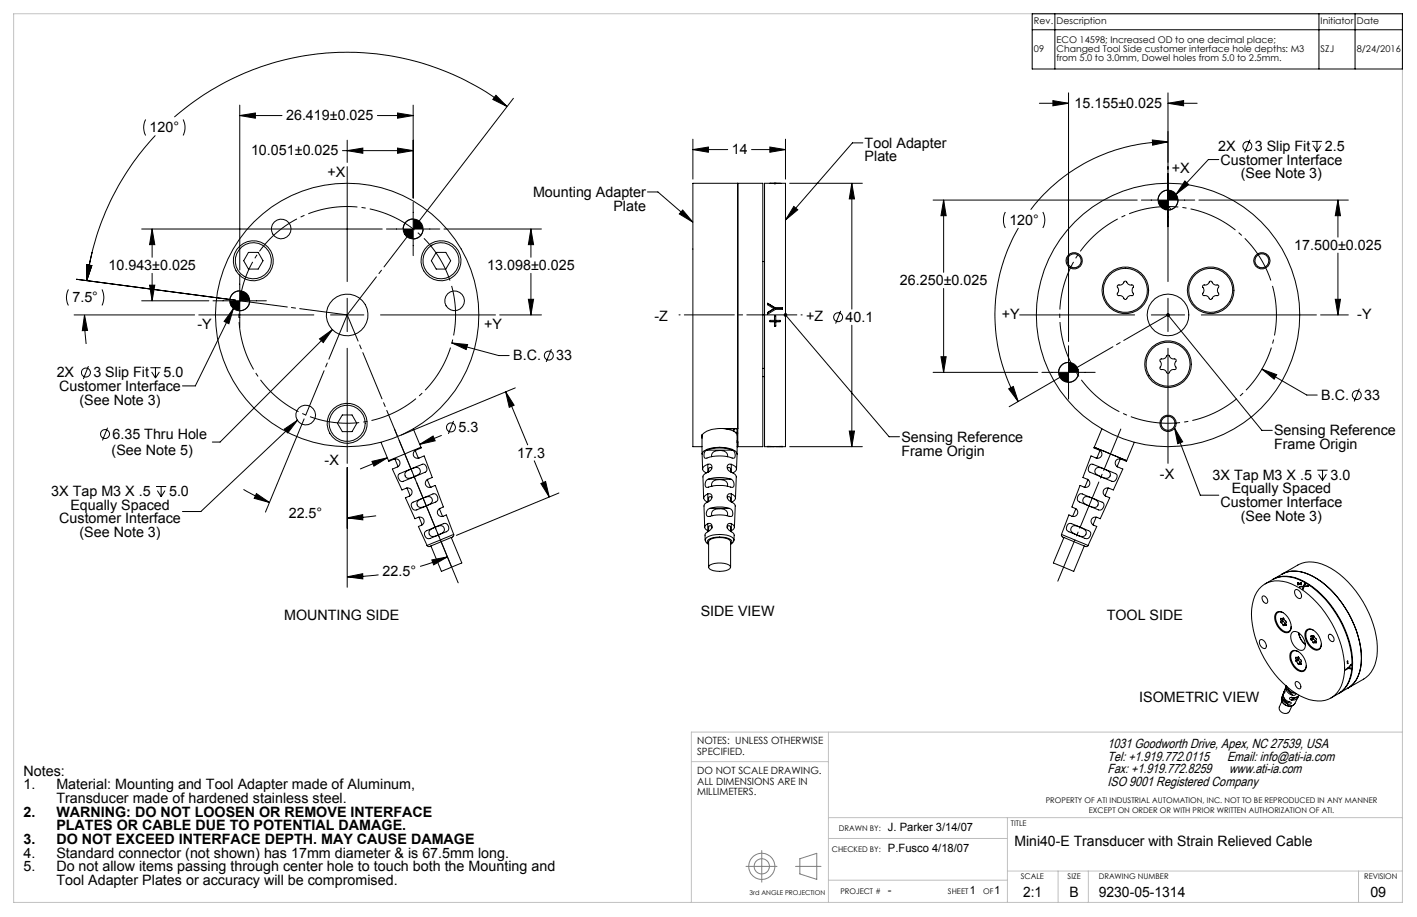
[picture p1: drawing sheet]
<svg xmlns="http://www.w3.org/2000/svg" width="432mm" height="279mm" viewBox="0 0 432 279" stroke-linecap="round" stroke-linejoin="round" font-family="sans-serif">
<g fill="none" stroke="#808080" stroke-width=".3">
<path d="M232.1 259.2v9.6M227.3 264h9.5M242.4 264h7.8M243.7 261.7l5.2-1.7v7.9l-5.2-1.6z"/>
<circle cx="232.1" cy="264" r="4"/>
<circle cx="232.1" cy="264" r="2.31"/>
</g>
<path d="M4.2 4.2h423.2v270.8h-423.2zM210.7 232.1h41.7M252.4 223.1v51.9M427.4 223.1h-216.7v51.9M252.4 249.1h175M252.4 255.5h54.6M307 249.1v25.9M252.4 268.2h54.6M307 265.4h120.4M322.4 265.4v9.6M331.6 265.4v9.6M414 265.4v9.6" fill="none" stroke="#c0c0c0" stroke-width=".3"/>
<g fill="none" stroke="#000" stroke-width=".3">
<path d="M314.5 4.2h112.9v16.8h-112.9zM314.5 9.1h112.9M321.5 4.2v16.8M401.9 4.2v16.8M412.9 4.2v16.8M44.4 36.4l-.6 2.3 .2 1.7 .4 .9M55.8 36.4l.6 1.9-.1 1.7-.5 1.3M73.1 35.2l4.7-.8v1.6zM73.1 32v50.3M73.1 35.2h12.8M115 35.2h10.9M121.1 34.4l4.8 .8-4.8 .8z"/>
<path d="M125.9 32v28.4M151.1 29l3.4 3.5-4.3-2.2zM154.5 32.5a80 80 0 0 0-101.4 3.2M156.5 30l-29.9 38.8M316.7 31.5h8.9M320.9 30.7l4.7 .8-4.7 .7zM325.6 28.3v75.8M355.9 31.5l4.8-.8v1.5zM355.9 28.3v57.5M355.9 31.5h8.9M47.3 41.3a79.9 79.9 0 0 0-20.9 44.2M104.4 45.9h21.5"/>
<path d="M105.8 45.9l4.8-.8v1.6zM105.8 42.7v6.8M105.8 50.8v35M121.1 45.1l4.8 .8-4.8 .8zM197.3 58.5h3.2l10.6 9.2M211.1 45.6l4.8-.8v1.6zM211.1 42.4v12.2M211.1 45.6h10.7M229 45.6h10.4M233 55.8h6.4v80.3h-6.4zM234.6 55.9h.1M234.6 55.9h1.3"/>
<path d="M234.6 44.8l4.8 .8-4.8 .8zM235.9 55.8v.1M235.9 55.9h.4M235.9 55.9h.1M236.3 55.8v.1M236.3 55.9h.1M236.3 55.9h1.4M237.7 55.9h.1M239.4 42.4v12.2M240.6 55.8h22.2M259.6 55.8l.8 4.8h-1.6zM259.6 55.8v38.4"/>
<path d="M262.9 43.5h-3.1l-20.4 23.5M351.2 42.7l4.7 .5-4.7 1zM355.9 57.9a3.1 3.1 0 0 0-3 3.1M355.9 43.2a52.7 52.7 0 0 0-41.8 20.7M361.1 55.1l1.1 1.1-3.8 3zM371.4 48.6h-3.2l-9.8 10.6M380.9 42.6l-1.6 3.9M399.8 43.1h3.1M400.2 44.3l1.1 1.9M401.3 43.1v3.1M402.5 44.3l-1.2 1.9M28.1 76.8l-1.7 8.7"/>
<path d="M43.2 69.8h73.3M46.4 69.8l.8 4.7h-1.6zM46.4 69.8v8.6M75.7 76.9h3l1.5 2.5-1.5 2.6h-3l-1.4-2.6zM117.8 69.8h16.2M125.9 66.7a3.1 3.1 0 0 0-3.1 3.1M125.9 61.6v16.3M128.9 69.8a3.1 3.1 0 0 1-3 3M132.9 76.9h3l1.4 2.5-1.4 2.6h-3l-1.5-2.6zM135.3 69.8h29.7M161.8 69.8l.8 4.7h-1.6zM161.8 69.8v8.6"/>
<path d="M208 64l3.1 3.7-4.1-2.5zM232.4 79.7h.6M241.9 62.9l1.2 1-3.7 3.1zM284.3 61h62.2M287.5 61l.8 4.7h-1.6zM287.5 61v22M306.4 64.6l-.6 1.9v1.4l.6 1.6M310.3 69.5a52.6 52.6 0 0 0 0 52.8M317.8 64.6l.6 2.3-.2 1.6-.4 1M347.8 61h16.3M355.2 63.9a.77 .77 0 0 1 .7-.9 .77 .77 0 0 1 .8 .9M359 61a3 3 0 0 1-3.1 3"/>
<path d="M365.3 61h45.6M407.7 61l.8 4.7h-1.6zM407.7 61v11.2M407.7 77.1v18.9M20.8 88.2l-.6 2.3 .3 1.6 .3 1M22.6 96h36.7M23.3 85.1l48.5 6.4M25.8 96l.9 4.7-1.6 .1zM25.8 96l.4 8.8M26.4 80.7l1.6 .2-1.6 4.6zM31.1 88.2l.5 2.3-.5 2.6M43.2 91.7h20.4"/>
<path d="M45.6 86.9h1.6l-.8 4.8zM46.4 83.3v8.4M60.6 96h35M64.9 91.7h16.3M71.1 94l-1.4 4.6-1.4-.7zM71.1 94l-11.6 23.6h-3.9M73.1 88.6a3.1 3.1 0 0 0-3.1 3.1M73.1 83.5v16.3M76.1 91.7a3.1 3.1 0 0 1-3 3M100.7 96h10.2M105.8 90.9v10.1M116 96h35"/>
<path d="M152.3 96h12.7M161 91.2h1.6l-.8 4.8zM161.8 83.3v12.7M232.4 95.9h.6M235.8 94.1h.1M236 98h-1.4v-.4h1.4v-1.4h.4v1.4h1.3v.4h-1.3M236 98v1.3h.4v-1.3M236 98h.1M236.3 93.8h2.1v.5h-2.1l-2.4 1.4v-.5l1.9-1.1M236.3 93.9l-2.4-1.5v.5l1.9 1.2M236.3 93.8v.1M236.4 98h.1"/>
<path d="M238.9 96h1M239 95.6l.7 .7M239.4 95.5v.9M239.4 96l31.5 37.1h3.2M239.7 95.6l-.7 .7M256.2 94.7l-1.6 3.9M259.6 99.1v37M287.5 87.9v25.6M310.7 96h35.1M340.6 87l.3-.2a1.5 1.5 0 0 0 1.8-1.1 .69 .69 0 0 1 .9 .7l.6 .4a.96 .96 0 0 1 1.2 .4v.3a1.89 1.89 0 0 0 0 2.2 .96 .96 0 0 1-1.2 .4l-.5 .3a.97 .97 0 0 1-.9 .8l-.3-.1a1.55 1.55 0 0 0-1.8-1.1 .63 .63 0 0 1 .1-1.1l.1-.7a.96 .96 0 0 1-.3-1.2zM350.8 96h10.2M355.6 95.6l.7 .7"/>
<path d="M355.9 90.9v10.1M355.9 96l28.6 35.1h3.2M356.3 95.6l-.7 .7M366.1 96h35M366.5 87.1l.4-.3a1.5 1.5 0 0 0 1.8-1.1 .69 .69 0 0 1 .9 .7l.6 .4a.96 .96 0 0 1 1.2 .4v.3a1.89 1.89 0 0 0 0 2.2 .96 .96 0 0 1-1.2 .4l-.5 .3a.97 .97 0 0 1-.9 .8l-.3-.1a1.55 1.55 0 0 0-1.8-1.1 .63 .63 0 0 1 .1-1.1l.1-.5zM402.4 96h8.5M406.9 91.2h1.6l-.8 4.8zM27 111.5l-1.6 4M45.8 112h3.2M46.2 113.3l1.2 1.9M47.4 112v3.2M48.6 113.3l-1.2 1.9"/>
<path d="M97.4 103.3l3.9-2.9-2.8 4zM101.3 100.4l-34.2 34.3h-2.4M105.8 106.1v35.1M137.7 104.5l4.8 .5-.4 1.5zM137.7 104.5l14.3 3.8h3.2M154.1 119.4l2.6 4.1-1.5 .6zM154.1 119.4l6.7 16.1M157 118.2l-34.7 14.3M168 106.4l-1.6 3.9M232.4 114.8h.6M232.4 112.3h.6M284.3 113.5h31.9"/>
<path d="M286.7 108.7h1.6l-.8 4.8zM307.4 118.5l1.4-.7 1.5 4.5zM317.5 113.5h16.2M324.5 114.1l-17 9.8M325.6 110.4a3.1 3.1 0 0 0-3 3.1M325.6 105.3v16.3M327.8 111.3a.76 .76 0 0 0-.4 1.1 .76 .76 0 0 0 1.1 .2M328.6 113.5a3 3 0 0 1-3 3M353.6 109.5l.2-.1a1.75 1.75 0 0 0 2-1.2 1.06 1.06 0 0 1 1 .9l.6 .3a.67 .67 0 0 1 1 .2 .67 .67 0 0 1-.3 .9l-.1 .7a1.09 1.09 0 0 1 .3 1.3l-.3 .1a1.5 1.5 0 0 0-1.8 1.1 .69 .69 0 0 1-1-.6l-.5-.5a1.01 1.01 0 0 1-1.3-.3l.1-.3a1.76 1.76 0 0 0-.1-2.3zM355.9 106.1v35.1M384.5 112.5l4.5 1.7-.7 1.3zM384.5 112.5l13.7 7.9h3.2"/>
<path d="M414.2 118.4l-1.5 3.9M32.8 130.3l-1.6 3.9M86.6 130.8l4-2.7-2.9 3.8zM90.6 128.1l-29.4 27.8h-5.6M92.7 127.6l-11.8 28.4M104.3 126.4h3l1.4 2.6-1.4 2.5h-3l-1.5-2.5zM116.1 134.8l2.3 5.6 9.9-4.1M118 139.5l-8.2 3.4M120.3 139.8l1 2.4M121.6 134.2l15.9 38.4M125.9 130.7l2.4 5.6M126.5 137.2l1 2.4"/>
<path d="M127.9 135.4l4.1-2.5 .6 1.4zM128.3 136.3v.2l-.9 .4a1.39 1.39 0 0 0-1.4 1.2 1.39 1.39 0 0 0 1 1.5l2.3-.7 2.4 6.6a2.24 2.24 0 0 0-2.1 2 1.6 1.6 0 0 0 2.7 .5l.3-.1 2.5 6.6a2.12 2.12 0 0 0-1.8 1.8 1.65 1.65 0 0 0 2.7 .6l2.3 5.9M134.5 132.7l-6.6 2.7M138.2 128.3l-1.6 3.9M213.7 132.6l.2 .5M213.9 136.1h-2.8v-80.3h21.3v80.3h-7.8M213.9 133.5l-.1-.7a5.9 5.9 0 0 1 5.5-2.2h5.5v-74.8v80.3v-1.3h-.2M214 132.5l-.1 5.8M215.3 137.2a1.63 1.63 0 0 0-.4 2.4 13.5 13.5 0 0 1 8.6 0 1.47 1.47 0 0 0-.3-2.4M215.3 137.2a11.9 11.9 0 0 1 7.9 0M215.3 137.2h7.9M216.9 139.2v-.6a2.85 2.85 0 0 1 4.6-.5l.2 1.1"/>
<path d="M220.2 130.6h.4a5.3 5.3 0 0 1 4 1.7v6M221.2 130.7h3.6M223.7 130.7v.7M223.7 130.7v.1M224.1 131.7h.5M224.3 131.9h.5M224.6 138.3l-.4-.8a10.4 10.4 0 0 0-9.9 0l-.4 .8 .2 4.6M224.6 131.7v.2h-.3M224.6 134.7h.2M224.6 138.3l-.2 4.6M224.6 130.7v1M224.6 134.2l.2 .3h-.2"/>
<path d="M224.8 131.9h.1M224.8 131.9l-.3 .3M233.9 136l1.9 .1M236 136.1h-2.1M236.4 136.1h2M238.4 136l-1.8 .1M240.6 136.1h22.2M258.8 131.3h1.6l-.8 4.8zM333.4 136.3l9.9 4.1zM333.4 136.3v.2a2.79 2.79 0 0 1 2.4 1.8 1.41 1.41 0 0 1-.9 1.3 1.41 1.41 0 0 1-1.6-.3l-.8-.4-2.5 6.6a2.16 2.16 0 0 1 2.1 2 1.55 1.55 0 0 1-2.7 .5l-.3-.1-2.5 6.6a1.92 1.92 0 0 1 1.8 2 1.64 1.64 0 0 1-2.7 .4l-2.2 5.9M335.2 137.2l-1 2.4M335.8 130.7l-2.4 5.6"/>
<path d="M341.4 139.8l-1 2.4M345.7 134.8l-2.4 5.6M357.9 130.5l2.5 4.1-1.5 .6zM357.9 130.5l7.9 20.4h5.6M47.6 148.2h3.1M47.9 149.5l1.2 1.8M49.1 148.2v3.1M50.3 149.5l-1.2 1.8M74.2 149.1l7.9 4M78.1 150.4l4 2.7-4.6-1.3zM105.8 157.8l4.7-1 .1 1.6zM105.8 142.5v36.4"/>
<path d="M113.3 140.6l4.7-1.1-4.1 2.5zM114.6 157.2l-4.4 .5-4.4 .1M118.4 140.3l.1 .2a2.46 2.46 0 0 1 3.2-.1 1.46 1.46 0 0 1-1.3 2.2l-.8 .3 2.9 6.4a2.23 2.23 0 0 1 2.9 0 1.38 1.38 0 0 1-1.2 2.1l-.7 .3 2.9 6.3a1.6 1.6 0 0 1 1.8-.4 1.6 1.6 0 0 1 1 1.5 2.28 2.28 0 0 1-1.7 1.3l2.6 5.8M121.4 144.6l7.3-3.1a1.36 1.36 0 0 1 1.4 1.2 1.36 1.36 0 0 1-1.3 1.5l-5.2 2.2a1.45 1.45 0 0 1-1.8-.1 1.45 1.45 0 0 1-.4-1.7zM123.7 143.8l1.5-.9a2.15 2.15 0 0 1 2.6-.1l.2 .3a1.19 1.19 0 0 1-.8 1.7 3.7 3.7 0 0 1-3.4 .7l-.4-1zM124 148.7l1 2.4M125.5 153.2l5.8-2.4a1.3 1.3 0 0 1 1.5-.2 1.44 1.44 0 0 1 .6 1.5 1.44 1.44 0 0 1-1.2 1.1l-4.6 1.9a1.42 1.42 0 0 1-1.8 0 1.42 1.42 0 0 1-.3-1.9zM127.4 152.6l.4-.3a4.7 4.7 0 0 1 3.4-.9l.4 .5a1.23 1.23 0 0 1-.7 1.8 4 4 0 0 1-3.4 .7l-.4-.7zM127.7 157.6l1 2.3M130.2 146.1l1 2.4M133.9 155l1 2.4M162.8 140.4l4.6 11"/>
<path d="M164.8 147.3l1.5-.6 1.1 4.7zM170.3 150.2l-31.2 12.9M215.7 141.5a1.03 1.03 0 0 1 1.3 .5 1.03 1.03 0 0 1-.5 1.3l-.8 .6M215.7 141.5a1.62 1.62 0 0 0-1.5 1.8l1 .8M215.7 143.9a1.86 1.86 0 0 0-1.5 1.4l.2 6.5M215.7 150.5a1.05 1.05 0 0 1 1.3 .6 1.05 1.05 0 0 1-.5 1.3l-.8 .6M215.7 150.5a1.19 1.19 0 0 0-1.2 .9 1.19 1.19 0 0 0 .7 1.4l.4 .2M215.7 153a1.41 1.41 0 0 0-1.2 1.2l.2 6.5M215.7 159.6a1 1 0 0 1 1.3 .4 1 1 0 0 1-.4 1.4l-1.7 1.3v1.8M215.7 159.6a1.06 1.06 0 0 0-1 1 1.06 1.06 0 0 0 1 1.1M215.7 141.5v2.4M215.7 150.5v2.5"/>
<path d="M215.7 159.6v2.1M215.8 146a1.58 1.58 0 0 0-.5 2.5 15.3 15.3 0 0 1 8.1-.1 1.7 1.7 0 0 0-.6-2.4M215.8 146a11.8 11.8 0 0 1 7 0M215.8 146h7M215.9 142.9v.9M216.3 154.9a1.5 1.5 0 0 0-.7 2.4l.4 .1a13 13 0 0 1 7-.1 1.57 1.57 0 0 0-.7-2.4M216.3 154.9a11 11 0 0 1 6 0M216.3 154.9h6M216.9 142.7l-.6-.3-.4 .5M216.9 151.7l-.3-.4-.6 .2-.1 1.3M221.5 157.1l.1-.1a1.73 1.73 0 0 0-2.3-2 2.04 2.04 0 0 0-2.4 1.4l.1 .8M221.6 151.7l.3-.4 .5 .1 .2 .4v1"/>
<path d="M221.6 148.1l.1-.9a2.78 2.78 0 0 0-3.5-1 1.41 1.41 0 0 0-1.2 2M221.7 142.8l.4-.4 .5 .5M222.6 142.9v.9M222.8 141.5a1.07 1.07 0 0 0-1.2 .6 1.07 1.07 0 0 0 .5 1.4l.7 .4M222.8 143.9a1.85 1.85 0 0 1 1.6 1.4l-.3 6.5M222.8 141.5a1.62 1.62 0 0 1 1.5 1.8l-1 .8M222.8 150.5a1.06 1.06 0 0 0-1.2 .6 1.06 1.06 0 0 0 .5 1.4l.7 .5M222.8 153a1.53 1.53 0 0 1 1.2 1.2l-.2 6.5M222.8 150.5a1.24 1.24 0 0 1 1.3 1.2 1.24 1.24 0 0 1-1.2 1.3M222.8 159.6a1.01 1.01 0 0 0-1.2 .5 1.01 1.01 0 0 0 .4 1.3 2.92 2.92 0 0 1 1.7 1.7v1.4M222.8 159.6a1.06 1.06 0 0 1 1 1 1.06 1.06 0 0 1-1 1.1M222.8 141.5v2.4"/>
<path d="M222.8 150.5v2.5M222.8 159.6v2.1M325.5 159.7a1.33 1.33 0 0 1 1.7 .1l3.9 1.7a1.35 1.35 0 0 1 1.1 1.9 1.35 1.35 0 0 1-2.2 .4l-3.7-1.6a1.41 1.41 0 0 1-1.3-.9 1.41 1.41 0 0 1 .5-1.6zM327.9 155l-1.1 2.4M328.8 150.8l.2-.3a2.8 2.8 0 0 1 2.2 .6l4 1.7a1.35 1.35 0 0 1 1 1.9 1.35 1.35 0 0 1-2.1 .4l-4.5-1.9a1.38 1.38 0 0 1-1.3-.9 1.38 1.38 0 0 1 .5-1.5zM330.4 151.5a4.4 4.4 0 0 1 4.3 1.7l-.2 .9a1.25 1.25 0 0 1-1.6 .4 4.2 4.2 0 0 1-2.9-1.8v-.6zM331.5 146.1l-.9 2.4M332.3 141.5a2.81 2.81 0 0 1 2.3 .6l5.3 2.2a1.36 1.36 0 0 1 .1 1.9 1.36 1.36 0 0 1-1.9 .2l-5.2-2.2a1.34 1.34 0 0 1-1.3-1l.3-1.1zM334 157.6l-.9 2.3M334.1 142.7a3.9 3.9 0 0 1 4.2 1.4 1.24 1.24 0 0 1-.3 1.4 1.24 1.24 0 0 1-1.4 .2l-1-.4a2.15 2.15 0 0 1-2-1.8zM337.7 148.7l-1 2.4M343.3 140.3l-.1 .2a2.46 2.46 0 0 0-3.2-.1l-.2 .7a2.66 2.66 0 0 0 2.4 1.8l-2.9 6.4a2.35 2.35 0 0 0-2.9-.1 1.61 1.61 0 0 0 1.5 2.4l.3 .1-2.9 6.3a1.67 1.67 0 0 0-2.8 .8 2.11 2.11 0 0 0 1.7 1.6l-2.6 5.8"/>
<path d="M401.4 143.3h3.2M401.8 144.5l1.2 1.9M403 143.3v3.1M404.2 144.5l-1.2 1.9M105.8 175.8l4.7-1 .1 1.6zM115.4 175.2l-4.8 .4-4.8 .2M129.6 162l4.9-2.2a1.37 1.37 0 0 1 2.2 .6 1.37 1.37 0 0 1-1.3 1.8l-3.7 1.6a1.39 1.39 0 0 1-1.9 0 1.39 1.39 0 0 1-.2-1.8zM131 161.5l1.5-.8a2.14 2.14 0 0 1 2.6-.2l.2 .3a1.2 1.2 0 0 1-.8 1.7 3.7 3.7 0 0 1-3.3 .8l-.5-.7zM131.6 170.6l4.7-.9-4.1 2.4zM136.3 169.7l-8.3 2.9M137.5 163.8l3.2 7.7-5.7 2.4-.5 .2-3.2-7.8M138.3 162.8l-.1 .6-.4 .3-7 2.8-.7-.3"/>
<path d="M138.3 162.8l-8.2 3.4M214.9 164.5a2.43 2.43 0 0 1 2.2-1.4l2.2-.3a6.1 6.1 0 0 1 4.2 1.3l.2 .4M214.9 164.6l.5 .9 .5 .4M215.7 161.7l.2 .1M215.9 172.8v-7.7a1.41 1.41 0 0 1 1.5-1.1l.9-.2a4.5 4.5 0 0 1 4.3 1.2v7.8M215.9 160.7l.1-.3 .6-.2 .4 .7M215.9 165.7l-.4-.4a1.53 1.53 0 0 1 1.7-1.5l1-.1a5.2 5.2 0 0 1 4.8 1.2v.4l-.4 .4M215.9 160.6v1.3M216 172.5a6 6 0 0 1 6.5 0l.1 .4a4.3 4.3 0 0 1-4.3 1.1 2.57 2.57 0 0 1-2.4-1.1zM222.6 160.7l-.2-.4a.57 .57 0 0 0-.6 0 .57 .57 0 0 0-.2 .6M222.6 160.6v1.3M222.8 161.7l-.2 .1"/>
<path d="M223.7 164.5l-.1 .5-1 .9M323.5 162.8v.6l.5 .3 6.9 2.8 .7-.3M323.5 162.8l8.1 3.4M324.2 163.8l-3.2 7.7 5.7 2.4 .5 .2 3.2-7.8M326.7 160.4a3.8 3.8 0 0 1 4.2 1.4 1.22 1.22 0 0 1-.3 1.4 1.22 1.22 0 0 1-1.4 .2l-1-.4a2.18 2.18 0 0 1-1.9-1.7zM384.4 178.7a8.4 8.4 0 0 1 9.1-.8 29.3 29.3 0 0 1 14.7 17.2 20.2 20.2 0 0 1 .5 13.9 7.5 7.5 0 0 1-9.8 4.1 25.9 25.9 0 0 1-13.6-12.4 26.3 26.3 0 0 1-3.7-16.6 9.3 9.3 0 0 1 2.8-5.4zM385.5 177.9a9.7 9.7 0 0 1 11.6-.7 31.1 31.1 0 0 1 14.9 25 10 10 0 0 1-6.4 10.5M387.9 176.5a9.7 9.7 0 0 1 9.4 .6 31.2 31.2 0 0 1 14.9 25 10.1 10.1 0 0 1-4.3 9.2M390.7 174.9a9.6 9.6 0 0 1 9.3 .7 31.2 31.2 0 0 1 14.9 24.9 10.1 10.1 0 0 1-4.2 9.2M390.7 174.9a9.7 9.7 0 0 1 9.5 .7 30.6 30.6 0 0 1 14.6 26.6 9 9 0 0 1-4.1 7.5M390.7 174.9l4.8-2.7a9.1 9.1 0 0 1 8.7 .2 30.7 30.7 0 0 1 15.1 21.2 14 14 0 0 1-2.2 12.1l-1.5 1.2-4.9 2.8M390.7 174.9l-2.8 1.6"/>
<path d="M394.7 179.7a1.75 1.75 0 0 1 1.7 2.6 1.75 1.75 0 0 1-1.7-2.6zM395.5 177.6l.5 .2M395.5 177.6h-.1l.5 .3M395.5 177.6v.1M395.9 177.9l-.5 .3 .6-.3M395.9 177.9l.1 .1M395.9 177.9v.1M396 177.8v.1M396.1 177.8l.5 .3-.6-.2M396.1 177.9v.1M396.1 177.8v.2M396.5 177.5l.1 .1-.5 .2"/>
<path d="M396.5 177.5l-.5 .3M396.5 177.5v.2M397.2 178.6l-1.2 .2 1.2-.1-.3 .7 .2 .1 .3-.8M397.2 178.6l-.2 .8M397.5 178.6l-.1 .1M397.5 177.8l.2 .1-.2 .7M397.5 178l.2 .1M397.5 177.8l-.3 .8M397.5 178l-.3 .8M397.5 177.8v.2M398.6 178.5l.2 .1-1.4 .1M398.6 178.5l-1.1 .1"/>
<path d="M398.6 178.5v.1M384 195a1.71 1.71 0 0 1 1.7 2.5 1.73 1.73 0 0 1-1.7-2.5zM384.7 181.8l.2-.2a1.43 1.43 0 0 1 1.1 2.2 1.56 1.56 0 0 1-1.3-2zM388.9 186.8a2.1 2.1 0 0 1 3 .7 4 4 0 0 1 1 5 2.45 2.45 0 0 1-3.2-1.2l-.5-.6a3.6 3.6 0 0 1-.3-3.9zM390.2 188.6v.7M390.2 189.3l.2 .5M390.4 189.8l.5 .6M390.5 188.5l-.3 .1M390.9 189l.2 .4M390.9 189l-.7 .3M390.9 188.4h.3l.2 .5a.64 .64 0 0 1 .4 1.1l.2 .5h-.2M390.9 188.4l-.2 .2-.4-.2-.1 .2"/>
<path d="M390.9 190.4l.2 .2 .3-.2 .4 .1M390.9 188.5v.5M391 186.7a1.51 1.51 0 0 0-1.8 0 1.51 1.51 0 0 0-.5 1.8 4.6 4.6 0 0 0 3.5 4 1.35 1.35 0 0 0 1.3-1.5M391.1 189.4l.5 .6M391.1 189.4l-.7 .4M391.1 188.3l-.2 .1M391.1 188.3l-.3 .2M391.6 190v.1M391.6 190l-.7 .4M391.6 190.1l.1 .1M391.9 190.1l-.5 .3M392 190.4l-.2 .1"/>
<path d="M393.5 198.6a2.14 2.14 0 0 1 3.1 .7 4 4 0 0 1 .9 5.1 2.55 2.55 0 0 1-3.2-1.2l-.5-.7a3.7 3.7 0 0 1-.3-3.9zM393.9 192.6a3.2 3.2 0 0 1 3.6 2.6 2.06 2.06 0 0 1-.7 3 4.1 4.1 0 0 1-3.2-5.3zM395.6 198.5a1.45 1.45 0 0 0-1.7 0 1.45 1.45 0 0 0-.6 1.6 4.8 4.8 0 0 0 3.3 4.3 1.38 1.38 0 0 0 1.5-1.6M395.7 192.8l.6 1.8 1.5 1.7-1.2-1.2zM398 192.1a2.12 2.12 0 0 1 3.1 .7 3.9 3.9 0 0 1 1 5 2.48 2.48 0 0 1-3.2-1.1l-.9-1.4a3.5 3.5 0 0 1 0-3.2zM399.5 194.7l.1 .4M399.5 194v.7M399.6 195.1l.5 .6M399.7 193.8l-.2 .2M400.1 194.3l.1 .4M400.1 194.3l-.6 .4M400.1 195.7l.2 .2 .3-.2 .4 .2"/>
<path d="M400.1 193.7l.3 .1 .2 .4a.8 .8 0 0 1 .4 1.2l.2 .4-.2 .1M400.1 193.7l-.1 .2-.6-.2 .1 .3M400.1 193.7h.2l-.3 .1M400.2 192l-.1-.1a1.39 1.39 0 0 0-1.5 0 1.39 1.39 0 0 0-.7 1.4 4.5 4.5 0 0 0 3.7 4.5 1.45 1.45 0 0 0 1.1-1.5M400.2 193.7l-.1 .6M400.2 194.7l.6 .7M400.2 194.7l-.6 .4M400.8 195.4l.1 .1M400.8 195.4l-.7 .3M401.1 195.5l-.6 .3M401.2 195.7l-.2 .2M405 193.4a1.31 1.31 0 0 1 1.3 .6 1.31 1.31 0 0 1-.2 1.5l-.7-.3a1.51 1.51 0 0 1-.4-1.8z"/>
<path d="M390.6 212.5a2.25 2.25 0 0 0 1.3 2.5 2.25 2.25 0 0 0 2.6-.6M390.6 213.7l-.7 1.7a1.75 1.75 0 0 0 1 1.8 1.75 1.75 0 0 0 2-.5l.8-1.6M390.7 212.7l.3-1.2a2.71 2.71 0 0 0 2.4 2.5l-.1 .5h-.9M390.7 212.7a2.54 2.54 0 0 0 1.7 1.8M390.7 212.7l1.7 1.8M391.3 212.6a1.32 1.32 0 0 0 1.6 1.3M391.3 210.6l-.4 1a2.27 2.27 0 0 0 .6 3.1 2.27 2.27 0 0 0 3-.3M391.5 210.3l-.2 .5M391.5 210.7l-.2 .1M391.8 209.7a2.7 2.7 0 0 0 2.1 2.1M391.8 209.7l2.1 2.1M391.9 209.1l-.5 2.1-.1-.4"/>
<path d="M392 208.9l-.2 .8M392.2 209.3a5.6 5.6 0 0 0 2.7 2.2l-.4 .3h-.6M392.6 210a1.3 1.3 0 0 0 1.6 1.1M393.5 212.4l.3 .4 .9-.3M394.6 214.3l-.1 .1M394.9 200.5v.7M394.9 201.2l.1 .4M394.9 207.7a1.43 1.43 0 0 1 1.3 2.1 1.43 1.43 0 0 1-1.3-2.1zM395 201.6l.5 .6M395.1 200.3l-.2 .2M395.1 212.4l-1.5 .9M395.5 200.8l.1 .4"/>
<path d="M395.5 200.8l-.6 .4M395.5 200.2l.3 .1 .3 .5a.64 .64 0 0 1 .3 1.1l.2 .5h-.2M395.5 200.2h-.6v.3M395.5 202.2l.2 .3 .4-.3 .3 .2M395.5 200.3v.5M395.5 212.2l.2-.1a1.68 1.68 0 0 1-2.1 1.2M395.5 212.5l-.9 1.8M395.6 201.2l.6 .7M395.6 201.2l-.6 .4M395.6 200.2h-.1M395.7 200.2l-.3 .2M395.9 211.8a2.71 2.71 0 0 1-2.8 .7l-.1 .5 .6 .3"/>
<path d="M396.2 201.9l.1 .2M396.2 201.9l-.7 .3M396.5 202l-.5 .3M396.6 202.3l-.2 .1M410.5 201.5l.2 .1-.1 .6zM410.6 202l.1 .1M410.7 209.7l-2.7 1.5M410.8 203.7l.8 .1M410.9 203.4l.1 .1M411 203.5l.6 .1v.2M411.4 203.6v.1M411.4 203.7l-.8-.1 .2 .1"/>
<path d="M411.4 203.7l.2 .1M411.6 202.6h.1M411.7 202.6v-.1l-1.7 1.7 .8-.5M411.7 202.6l-.7 .9"/>
<circle cx="380.1" cy="44.5" r="1.36"/>
<circle cx="77.2" cy="79.4" r="5.5"/>
<circle cx="77.2" cy="79.4" r="6.1"/>
<circle cx="85.7" cy="69.8" r="3"/>
<circle cx="125.9" cy="69.8" r="3"/>
<circle cx="134.4" cy="79.4" r="5.5"/>
<circle cx="134.4" cy="79.4" r="6.1"/>
<circle cx="327.3" cy="79.4" r="2.49"/>
<circle cx="327.3" cy="79.5" r="2.13"/>
<circle cx="355.9" cy="61" r="3"/>
<circle cx="384.5" cy="79.5" r="2.14"/>
<circle cx="384.5" cy="79.4" r="2.49"/>
<circle cx="73.1" cy="91.7" r="3"/>
<circle cx="105.8" cy="96" r="6.4"/>
<circle cx="105.8" cy="96" r="40.1"/>
<circle cx="138.5" cy="91.6" r="3"/>
<circle cx="255.4" cy="96.6" r="1.36"/>
<circle cx="342.9" cy="88.4" r="6.7"/>
<circle cx="342.9" cy="88.5" r="7.1"/>
<circle cx="355.9" cy="96" r="6.3"/>
<circle cx="355.9" cy="96" r="40.1"/>
<circle cx="368.9" cy="88.5" r="7.1"/>
<circle cx="369" cy="88.5" r="6.7"/>
<circle cx="26.2" cy="113.5" r="1.36"/>
<circle cx="167.2" cy="108.4" r="1.36"/>
<circle cx="325.6" cy="113.5" r="3"/>
<circle cx="355.9" cy="111" r="7.1"/>
<circle cx="355.9" cy="111" r="6.7"/>
<circle cx="32" cy="132.2" r="1.36"/>
<circle cx="93.2" cy="126.5" r="2.99"/>
<circle cx="105.8" cy="129" r="5.5"/>
<circle cx="105.8" cy="129" r="6.1"/>
<circle cx="137.4" cy="130.2" r="1.36"/>
<circle cx="355.9" cy="129" r="2.49"/>
<circle cx="355.9" cy="129" r="2.14"/>
<circle cx="413.5" cy="120.4" r="1.36"/>
</g>
<path d="M137.4 86.3a33 33 0 0 0-55.3-13.3 33 33 0 0 0 15.2 54.8 33 33 0 0 0 40.5-39.8l-.4-1.7M387.5 86.3a33 33 0 0 0-55.3-13.3 33 33 0 0 0 15.2 54.8 33 33 0 0 0 40.6-39.8l-.5-1.7" fill="none" stroke="#000" stroke-width=".3" stroke-dasharray="15.2 1.3 1.3 1.3" stroke-dashoffset="-.9" stroke-linecap="butt"/>
<path d="M206.9 95.9h37.5" fill="none" stroke="#000" stroke-width=".3" stroke-dasharray="15.2 1.3 1.3 1.3" stroke-dashoffset="-1.6"/>
<path d="M322.3 177.1l19.2-46.4" fill="none" stroke="#000" stroke-width=".3" stroke-dasharray="15.2 1.3 1.3 1.3" stroke-dashoffset="1.6"/>
<path d="M139.6 177.6l-19.4-46.9" fill="none" stroke="#000" stroke-width=".3" stroke-dasharray="15.2 1.3 1.3 1.3" stroke-dashoffset="1.3"/>
<path d="M355.9 95.9l-30.3 17.5" fill="none" stroke="#000" stroke-width=".3" stroke-dasharray="15.2 1.3 1.3 1.3" stroke-dashoffset="-.4"/>
<path d="M73.1 91.6l32.7 4.3M105.8 95.9l-12.6 30.6M105.8 95.9l20.1-26.2" fill="none" stroke="#000" stroke-width=".3" stroke-dasharray="15.2 1.3 1.3 1.3" stroke-dashoffset=".6"/>
<path d="M105.8 95.9l15.4 37.1" fill="none" stroke="#000" stroke-width=".3" stroke-dasharray="15.2 1.3 1.3 1.3" stroke-dashoffset="6.6"/>
<g fill="#000">
<path d="M211.1 45.6l4.8-.8v1.6zM234.6 44.8l4.8 .8-4.8 .8zM259.6 55.8l.8 4.8h-1.6zM258.8 131.3h1.6l-.8 4.8zM208 64l3.1 3.7-4.1-2.5zM241.9 62.9l1.2 1-3.7 3.1zM239 95.6a.53 .53 0 0 0 .1 .9 .53 .53 0 0 0 .8-.5 .53 .53 0 0 0-.8-.5l.3 .5zM407.7 61l.8 4.7h-1.6zM406.9 91.2h1.6l-.8 4.8zM287.5 61l.8 4.7h-1.6zM286.7 108.7h1.6l-.8 4.8zM355.9 31.5l4.8-.8v1.5zM320.9 30.7l4.7 .8-4.7 .7zM355.5 95.6a.53 .53 0 0 0 .3 .9 .53 .53 0 0 0 .6-.6 .53 .53 0 0 0-.8-.3l.3 .4zM357.9 130.5l2.5 4.1-1.5 .6zM361.1 55.1l1.1 1.1-3.8 3zM352.9 61a3 3 0 0 0 3 3v-3zM355.9 57.9v3.1h3.1a3.1 3.1 0 0 0-3.1-3.1zM322.6 113.5a3.1 3.1 0 0 0 3 3v-3zM325.6 110.4v3.1h3a3 3 0 0 0-3-3.1zM73.1 35.2l4.7-.8v1.6zM121.1 34.4l4.8 .8-4.8 .8zM161.8 69.8l.8 4.7h-1.6zM161 91.2h1.6l-.8 4.8zM105.8 45.9l4.8-.8v1.6zM121.1 45.1l4.8 .8-4.8 .8zM45.6 86.9h1.6l-.8 4.8zM46.4 69.8l.8 4.7h-1.6zM127.9 135.4l4.1-2.5 .6 1.4zM113.3 140.6l4.7-1.1-4.1 2.5zM97.4 103.3l1.1 1.1 2.8-4zM86.6 130.8l4-2.7-2.9 3.8zM71.1 94l-1.4 4.6-1.4-.7zM122.8 69.8a3.1 3.1 0 0 0 3.1 3v-3zM125.9 66.7v3.1h3a3.1 3.1 0 0 0-3-3.1zM70 91.7a3.1 3.1 0 0 0 3.1 3v-3zM73.1 88.6v3.1h3a3.1 3.1 0 0 0-3-3.1z"/>
<path d="M351.2 42.7l4.7 .5-4.7 1zM307.4 118.5l1.4-.7 1.5 4.5zM384.5 112.5l3.8 3 .7-1.3zM78.1 150.4l4 2.7-4.6-1.3zM105.8 157.8l4.7-1 .1 1.6zM105.8 175.8l4.7-1 .1 1.6zM131.6 170.6l4.7-.9-4.1 2.4zM154.1 119.4l2.6 4.1-1.5 .6zM164.8 147.3l1.5-.6 1.1 4.7zM26.4 80.7l1.6 .2-1.6 4.6zM25.8 96l.9 4.7-1.6 .1zM151.1 29l3.4 3.5-4.3-2.2zM26.4 80.7l1.6 .2-1.6 4.6zM137.7 104.5l4.4 2 .4-1.5z"/>
</g>
<g font-size="4.4">
<text x="327.5" y="32.9">15.155±0.025</text>
<text x="45.6" y="40.3">120°</text>
<text x="87.2" y="36.6">26.419±0.025</text>
<text x="76.5" y="47.4">10.051±0.025</text>
<text x="223" y="47">14</text>
<text x="263.5" y="45">Tool Adapter</text>
<text x="371.2" y="46">2X</text>
<text x="382.4" y="46">3 Slip Fit</text>
<text x="403.7" y="46">2.5</text>
<text x="99.8" y="53.9">+X</text>
<text x="263.5" y="49.2">Plate</text>
<text x="357.1" y="52.7">+X</text>
<text x="371.9" y="50.1">Customer Interface</text>
<text x="378.1" y="54.3">(See Note 3)</text>
<text x="162.4" y="60">Mounting Adapter</text>
<text x="186.9" y="64.2">Plate</text>
<text x="307.6" y="68.5">120°</text>
<text x="394.4" y="76.1">17.500±0.025</text>
<text x="33.1" y="82.3">10.943±0.025</text>
<text x="148.5" y="82.3">13.098±0.025</text>
<text x="274.2" y="86.9">26.250±0.025</text>
<text x="22.1" y="92.1">7.5°</text>
<text x="60.2" y="100.3">-Y</text>
<text x="147.5" y="100.3">+Y</text>
<text x="199.5" y="97.8">-Z</text>
<text x="245.7" y="97.8">+Z</text>
<text x="257.7" y="98.1">40.1</text>
<text x="305.3" y="97.2">+Y</text>
<text x="413.6" y="97.2">-Y</text>
<text x="156.4" y="109.8">B.C.</text>
<text x="169.5" y="109.8">33</text>
<text x="17.3" y="114.9">2X</text>
<text x="18" y="119.1">Customer Interface</text>
<text x="28.5" y="115">3 Slip Fit</text>
<text x="49.8" y="115">5.0</text>
<text x="24.2" y="123.3">(See Note 3)</text>
<text x="402.6" y="121.8">B.C.</text>
<text x="415.7" y="121.8">33</text>
<text x="139.7" y="131.7">5.3</text>
<text x="34.3" y="133.7">6.35 Thru Hole</text>
<text x="274.7" y="134.6">Sensing Reference</text>
<text x="388.2" y="132.7">Sensing Reference</text>
<text x="388.2" y="136.8">Frame Origin</text>
<text x="34" y="138.6">(See Note 5)</text>
<text x="98.9" y="141.7">-X</text>
<text x="157.6" y="139.4">17.3</text>
<text x="274.7" y="138.8">Frame Origin</text>
<text x="353.5" y="145.9">-X</text>
<text x="369.5" y="146.2">3X Tap M3 X .5</text>
<text x="405.4" y="146.2">3.0</text>
<text x="15.6" y="151.1">3X Tap M3 X .5</text>
<text x="21.4" y="155.3">Equally Spaced</text>
<text x="51.5" y="151.1">5.0</text>
<text x="371.9" y="154.5">Customer Interface</text>
<text x="375.3" y="150.3">Equally Spaced</text>
<text x="18" y="159.5">Customer Interface</text>
<text x="88" y="157.9">22.5°</text>
<text x="378.1" y="158.7">(See Note 3)</text>
<text x="24.2" y="163.7">(See Note 3)</text>
<text x="116.6" y="175.6">22.5°</text>
<text x="86.6" y="189">MOUNTING SIDE</text>
<text x="213.5" y="187.6">SIDE VIEW</text>
<text x="337.2" y="189">TOOL SIDE</text>
<text x="347.2" y="213.9">ISOMETRIC VIEW</text>
<text x="7.2" y="236.3">Notes:</text>
<text x="7.2" y="240.5">1.</text>
<text x="17.2" y="240.5">Material: Mounting and Tool Adapter made of Aluminum,</text>
<text x="17.2" y="244.6">Transducer made of hardened stainless steel.</text>
<text x="7.2" y="248.8">2.</text>
<text x="17.2" y="248.8">WARNING: DO NOT LOOSEN OR REMOVE INTERFACE</text>
<text x="7.2" y="257.2">3.</text>
<text x="17.2" y="253">PLATES OR CABLE DUE TO POTENTIAL DAMAGE.</text>
<text x="17.2" y="257.2">DO NOT EXCEED INTERFACE DEPTH. MAY CAUSE DAMAGE</text>
<text x="309.2" y="257.8">Mini40-E Transducer with Strain Relieved Cable</text>
<text x="7.2" y="261.3">4.</text>
<text x="17.2" y="261.3">Standard connector (not shown) has 17mm diameter &amp; is 67.5mm long.</text>
<text x="7.2" y="265.5">5.</text>
<text x="17.2" y="265.5">Do not allow items passing through center hole to touch both the Mounting and</text>
<text x="17.2" y="269.7">Tool Adapter Plates or accuracy will be compromised.</text>
<text x="311.8" y="273.2">2:1</text>
<text x="325.9" y="273.2">B</text>
<text x="334.8" y="273.2">9230-05-1314</text>
<text x="417.6" y="273.2">09</text>
</g>
<g font-size="4">
<text x="337.5" y="227.9">1031 Goodworth Drive, Apex, NC 27539, USA</text>
<text x="337.5" y="231.8">Tel: +1.919.772.0115</text>
<text x="373.9" y="231.8">Email: info@ati-ia.com</text>
<text x="337.5" y="235.7">Fax: +1.919.772.8259</text>
<text x="337.5" y="239.5">ISO 9001 Registered Company</text>
<text x="374.6" y="235.7">www.ati-ia.com</text>
</g>
<g font-size="3.5">
<text x="270.6" y="253.1">J. Parker 3/14/07</text>
<text x="270.6" y="259.6">P.Fusco 4/18/07</text>
<text x="270.6" y="272.4">-</text>
</g>
<g font-size="3.4">
<text x="295.6" y="272.4">1</text>
<text x="303" y="272.4">1</text>
</g>
<g font-size="3">
<text x="212.4" y="226.8">NOTES: UNLESS OTHERWISE</text>
<text x="212.4" y="230.1">SPECIFIED.</text>
<text x="212.4" y="235.8">DO NOT SCALE DRAWING.</text>
<text x="212.4" y="239.1">ALL DIMENSIONS ARE IN</text>
<text x="212.4" y="242.4">MILLIMETERS.</text>
</g>
<g font-size="2.8">
<text x="315.1" y="7.4">Rev.</text>
<text x="322" y="7.4">Description</text>
<text x="402.4" y="7.4">Initiator</text>
<text x="413.5" y="7.4">Date</text>
<text x="315.1" y="15.8">09</text>
<text x="322" y="13">ECO 14598; Increased OD to one decimal place;</text>
<text x="322" y="15.8">Changed Tool Side customer interface hole depths: M3</text>
<text x="402.4" y="15.8">SZJ</text>
<text x="413.5" y="15.8">8/24/2016</text>
<text x="322" y="18.7">from 5.0 to 3.0mm, Dowel holes from 5.0 to 2.5mm.</text>
</g>
<g font-size="2.4">
<text x="318.7" y="244.8">PROPERTY OF ATI INDUSTRIAL AUTOMATION, INC. NOT TO BE REPRODUCED IN ANY MANNER</text>
<text x="308.1" y="251.7">TITLE</text>
<text x="331.8" y="247.6">EXCEPT ON ORDER OR WITH PRIOR WRITTEN AUTHORIZATION OF ATI.</text>
<text x="255.6" y="253.1">DRAWN BY:</text>
<text x="253.5" y="259.6">CHECKED BY:</text>
<text x="311.1" y="267.8">SCALE</text>
<text x="325.3" y="267.8">SIZE</text>
<text x="334.8" y="267.8">DRAWING NUMBER</text>
<text x="415.7" y="267.8">REVISION</text>
<text x="256.1" y="272.4">PROJECT #</text>
<text x="288.8" y="272.4">SHEET</text>
<text x="299.6" y="272.4">OF</text>
</g>
<text font-size="2" x="228.4" y="272.8">3rd ANGLE PROJECTION</text>
</svg>
